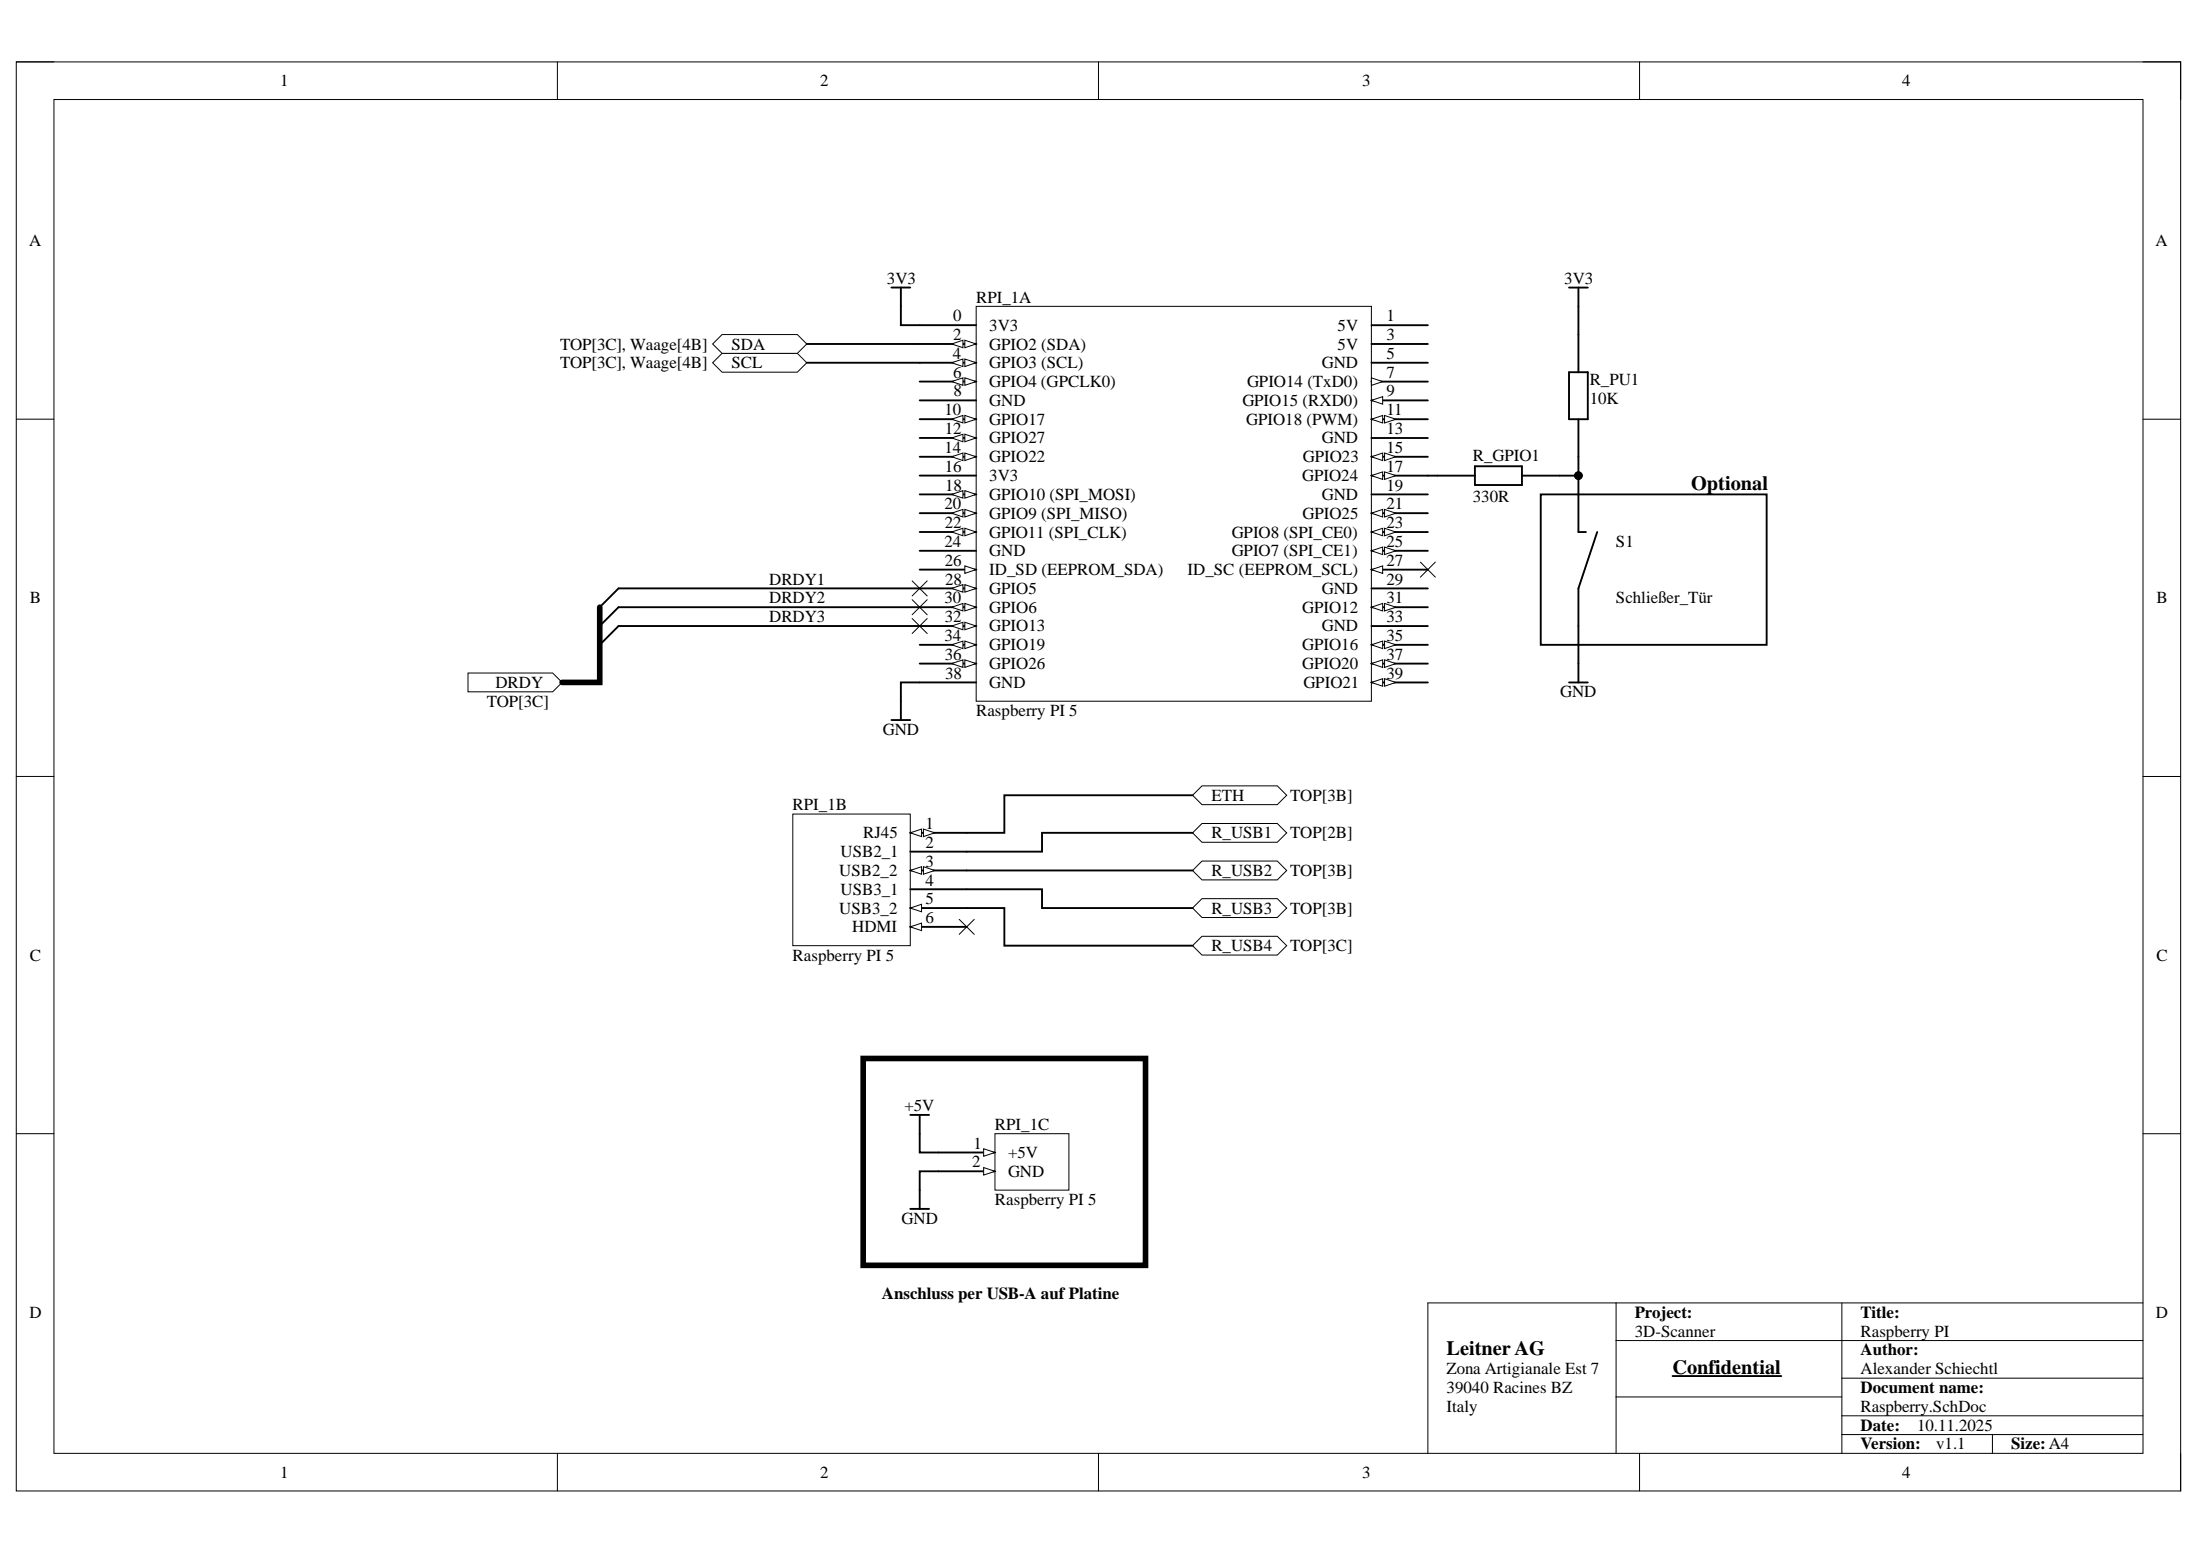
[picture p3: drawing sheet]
<svg xmlns="http://www.w3.org/2000/svg" width="297mm" height="210mm" viewBox="0 0 297 210" stroke-linecap="round" stroke-linejoin="round" font-family="sans-serif">
<path d="M2.2 8.4h292.2v192.9h-292.2z" fill="none" stroke="#000" stroke-width=".14"/>
<path d="M7.3 13.4h282v182.8h-282z" fill-rule="evenodd" fill="#fff"/>
<g fill="none" stroke="#000" stroke-width=".14">
<path d="M2.2 8.4h5.1M7.3 13.4h282v182.8h-282zM75.3 8.4v5M148.3 8.4v5M221.4 8.4v5M289.3 8.4h5.1v5M2.2 56.6h5.1M289.3 56.6h5.1M2.2 104.8h5.1M289.3 104.8h5.1M2.2 153h5.1M289.3 153h5.1"/>
<path d="M218.2 175.9v20.3M248.7 175.9v20.3M289.3 175.9h-96.5v20.3M75.3 196.2v5.1M148.3 196.2v5.1M218.2 181h71.1M218.2 188.6h30.5M221.4 196.2v5.1M248.7 193.6h40.6M248.7 191.1h40.6M248.7 186h40.6M269 193.6v2.6"/>
<path d="M294.4 196.2v5.1"/>
</g>
<path d="M225.8 185.7h14.7" fill="none" stroke="#000" stroke-width=".25"/>
<path d="M131.8 41.4h53.4v53.3h-53.4z" fill-rule="evenodd" fill="#fff"/>
<path d="M131.8 41.4h53.4v53.3h-53.4z" fill="none" stroke="#000" stroke-width=".14"/>
<path d="M124.2 43.9h7.6M124.2 46.4h7.6" fill="none" stroke="#000" stroke-width=".25"/>
<path d="M130.3 45.9l1.5 .5-1.5 .5z" fill="#fff"/>
<path d="M130.3 45.9l1.5 .5-1.5 .5z" fill="none" stroke="#000" stroke-width=".14"/>
<path d="M128.5 46.4l1.5-.5v1z" fill="#fff"/>
<path d="M128.5 46.4l1.5-.5v1z" fill="none" stroke="#000" stroke-width=".14"/>
<path d="M124.2 49h7.6" fill="none" stroke="#000" stroke-width=".25"/>
<path d="M130.3 48.5l1.5 .5-1.5 .5z" fill="#fff"/>
<path d="M130.3 48.5l1.5 .5-1.5 .5z" fill="none" stroke="#000" stroke-width=".14"/>
<path d="M128.5 49l1.5-.5v1z" fill="#fff"/>
<path d="M128.5 49l1.5-.5v1z" fill="none" stroke="#000" stroke-width=".14"/>
<path d="M124.2 51.5h7.6" fill="none" stroke="#000" stroke-width=".25"/>
<path d="M130.3 51l1.5 .5-1.5 .5z" fill="#fff"/>
<path d="M130.3 51l1.5 .5-1.5 .5z" fill="none" stroke="#000" stroke-width=".14"/>
<path d="M128.5 51.5l1.5-.5v1z" fill="#fff"/>
<path d="M128.5 51.5l1.5-.5v1z" fill="none" stroke="#000" stroke-width=".14"/>
<path d="M124.2 54h7.6M124.2 56.6h7.6" fill="none" stroke="#000" stroke-width=".25"/>
<path d="M130.3 56.1l1.5 .5-1.5 .5z" fill="#fff"/>
<path d="M130.3 56.1l1.5 .5-1.5 .5z" fill="none" stroke="#000" stroke-width=".14"/>
<path d="M128.5 56.6l1.5-.5v1z" fill="#fff"/>
<path d="M128.5 56.6l1.5-.5v1z" fill="none" stroke="#000" stroke-width=".14"/>
<path d="M124.2 59.1h7.6" fill="none" stroke="#000" stroke-width=".25"/>
<path d="M130.3 58.6l1.5 .5-1.5 .5z" fill="#fff"/>
<path d="M130.3 58.6l1.5 .5-1.5 .5z" fill="none" stroke="#000" stroke-width=".14"/>
<path d="M128.5 59.1l1.5-.5v1z" fill="#fff"/>
<path d="M128.5 59.1l1.5-.5v1z" fill="none" stroke="#000" stroke-width=".14"/>
<path d="M124.2 61.7h7.6" fill="none" stroke="#000" stroke-width=".25"/>
<path d="M130.3 61.2l1.5 .5-1.5 .5z" fill="#fff"/>
<path d="M130.3 61.2l1.5 .5-1.5 .5z" fill="none" stroke="#000" stroke-width=".14"/>
<path d="M128.5 61.7l1.5-.5v1z" fill="#fff"/>
<path d="M128.5 61.7l1.5-.5v1z" fill="none" stroke="#000" stroke-width=".14"/>
<path d="M124.2 64.2h7.6M124.2 66.7h7.6" fill="none" stroke="#000" stroke-width=".25"/>
<path d="M130.3 66.2l1.5 .5-1.5 .5z" fill="#fff"/>
<path d="M130.3 66.2l1.5 .5-1.5 .5z" fill="none" stroke="#000" stroke-width=".14"/>
<path d="M128.5 66.7l1.5-.5v1z" fill="#fff"/>
<path d="M128.5 66.7l1.5-.5v1z" fill="none" stroke="#000" stroke-width=".14"/>
<path d="M124.2 69.3h7.6" fill="none" stroke="#000" stroke-width=".25"/>
<path d="M130.3 68.8l1.5 .5-1.5 .5z" fill="#fff"/>
<path d="M130.3 68.8l1.5 .5-1.5 .5z" fill="none" stroke="#000" stroke-width=".14"/>
<path d="M128.5 69.3l1.5-.5v1z" fill="#fff"/>
<path d="M128.5 69.3l1.5-.5v1z" fill="none" stroke="#000" stroke-width=".14"/>
<path d="M124.2 71.8h7.6" fill="none" stroke="#000" stroke-width=".25"/>
<path d="M130.3 71.3l1.5 .5-1.5 .5z" fill="#fff"/>
<path d="M130.3 71.3l1.5 .5-1.5 .5z" fill="none" stroke="#000" stroke-width=".14"/>
<path d="M128.5 71.8l1.5-.5v1z" fill="#fff"/>
<path d="M128.5 71.8l1.5-.5v1z" fill="none" stroke="#000" stroke-width=".14"/>
<path d="M124.2 74.4h7.6M124.2 76.9h7.6" fill="none" stroke="#000" stroke-width=".25"/>
<path d="M130.3 76.4l1.5 .5-1.5 .5z" fill="#fff"/>
<path d="M130.3 76.4l1.5 .5-1.5 .5z" fill="none" stroke="#000" stroke-width=".14"/>
<path d="M124.2 79.4h7.6" fill="none" stroke="#000" stroke-width=".25"/>
<path d="M130.3 78.9l1.5 .5-1.5 .5z" fill="#fff"/>
<path d="M130.3 78.9l1.5 .5-1.5 .5z" fill="none" stroke="#000" stroke-width=".14"/>
<path d="M128.5 79.4l1.5-.5v1z" fill="#fff"/>
<path d="M128.5 79.4l1.5-.5v1z" fill="none" stroke="#000" stroke-width=".14"/>
<path d="M124.2 82h7.6" fill="none" stroke="#000" stroke-width=".25"/>
<path d="M130.3 81.5l1.5 .5-1.5 .5z" fill="#fff"/>
<path d="M130.3 81.5l1.5 .5-1.5 .5z" fill="none" stroke="#000" stroke-width=".14"/>
<path d="M128.5 82l1.5-.5v1z" fill="#fff"/>
<path d="M128.5 82l1.5-.5v1z" fill="none" stroke="#000" stroke-width=".14"/>
<path d="M124.2 84.5h7.6" fill="none" stroke="#000" stroke-width=".25"/>
<path d="M130.3 84l1.5 .5-1.5 .5z" fill="#fff"/>
<path d="M130.3 84l1.5 .5-1.5 .5z" fill="none" stroke="#000" stroke-width=".14"/>
<path d="M128.5 84.5l1.5-.5v1z" fill="#fff"/>
<path d="M128.5 84.5l1.5-.5v1z" fill="none" stroke="#000" stroke-width=".14"/>
<path d="M124.2 87h7.6" fill="none" stroke="#000" stroke-width=".25"/>
<path d="M130.3 86.5l1.5 .5-1.5 .5z" fill="#fff"/>
<path d="M130.3 86.5l1.5 .5-1.5 .5z" fill="none" stroke="#000" stroke-width=".14"/>
<path d="M128.5 87l1.5-.5v1z" fill="#fff"/>
<path d="M128.5 87l1.5-.5v1z" fill="none" stroke="#000" stroke-width=".14"/>
<path d="M124.2 89.6h7.6" fill="none" stroke="#000" stroke-width=".25"/>
<path d="M130.3 89.1l1.5 .5-1.5 .5z" fill="#fff"/>
<path d="M130.3 89.1l1.5 .5-1.5 .5z" fill="none" stroke="#000" stroke-width=".14"/>
<path d="M128.5 89.6l1.5-.5v1z" fill="#fff"/>
<path d="M128.5 89.6l1.5-.5v1z" fill="none" stroke="#000" stroke-width=".14"/>
<path d="M124.2 92.1h7.6M185.2 92.1h7.6" fill="none" stroke="#000" stroke-width=".25"/>
<path d="M185.2 92.1l1.5-.5v1z" fill="#fff"/>
<path d="M185.2 92.1l1.5-.5v1z" fill="none" stroke="#000" stroke-width=".14"/>
<path d="M186.9 91.6l1.6 .5-1.6 .5z" fill="#fff"/>
<path d="M186.9 91.6l1.6 .5-1.6 .5z" fill="none" stroke="#000" stroke-width=".14"/>
<path d="M185.2 89.6h7.6" fill="none" stroke="#000" stroke-width=".25"/>
<path d="M185.2 89.6l1.5-.5v1z" fill="#fff"/>
<path d="M185.2 89.6l1.5-.5v1z" fill="none" stroke="#000" stroke-width=".14"/>
<path d="M186.9 89.1l1.6 .5-1.6 .5z" fill="#fff"/>
<path d="M186.9 89.1l1.6 .5-1.6 .5z" fill="none" stroke="#000" stroke-width=".14"/>
<path d="M185.2 87h7.6" fill="none" stroke="#000" stroke-width=".25"/>
<path d="M185.2 87l1.5-.5v1z" fill="#fff"/>
<path d="M185.2 87l1.5-.5v1z" fill="none" stroke="#000" stroke-width=".14"/>
<path d="M186.9 86.5l1.6 .5-1.6 .5z" fill="#fff"/>
<path d="M186.9 86.5l1.6 .5-1.6 .5z" fill="none" stroke="#000" stroke-width=".14"/>
<path d="M185.2 84.5h7.6M185.2 82h7.6" fill="none" stroke="#000" stroke-width=".25"/>
<path d="M185.2 82l1.5-.5v1z" fill="#fff"/>
<path d="M185.2 82l1.5-.5v1z" fill="none" stroke="#000" stroke-width=".14"/>
<path d="M186.9 81.5l1.6 .5-1.6 .5z" fill="#fff"/>
<path d="M186.9 81.5l1.6 .5-1.6 .5z" fill="none" stroke="#000" stroke-width=".14"/>
<path d="M185.2 79.4h7.6M185.2 76.9h7.6" fill="none" stroke="#000" stroke-width=".25"/>
<path d="M185.2 76.9l1.5-.5v1z" fill="#fff"/>
<path d="M185.2 76.9l1.5-.5v1z" fill="none" stroke="#000" stroke-width=".14"/>
<path d="M185.2 74.4h7.6" fill="none" stroke="#000" stroke-width=".25"/>
<path d="M185.2 74.4l1.5-.6v1.1z" fill="#fff"/>
<path d="M185.2 74.4l1.5-.6v1.1z" fill="none" stroke="#000" stroke-width=".14"/>
<path d="M186.9 73.8l1.6 .6-1.6 .5z" fill="#fff"/>
<path d="M186.9 73.8l1.6 .6-1.6 .5z" fill="none" stroke="#000" stroke-width=".14"/>
<path d="M185.2 71.8h7.6" fill="none" stroke="#000" stroke-width=".25"/>
<path d="M185.2 71.8l1.5-.5v1z" fill="#fff"/>
<path d="M185.2 71.8l1.5-.5v1z" fill="none" stroke="#000" stroke-width=".14"/>
<path d="M186.9 71.3l1.6 .5-1.6 .5z" fill="#fff"/>
<path d="M186.9 71.3l1.6 .5-1.6 .5z" fill="none" stroke="#000" stroke-width=".14"/>
<path d="M185.2 69.3h7.6" fill="none" stroke="#000" stroke-width=".25"/>
<path d="M185.2 69.3l1.5-.5v1z" fill="#fff"/>
<path d="M185.2 69.3l1.5-.5v1z" fill="none" stroke="#000" stroke-width=".14"/>
<path d="M186.9 68.8l1.6 .5-1.6 .5z" fill="#fff"/>
<path d="M186.9 68.8l1.6 .5-1.6 .5z" fill="none" stroke="#000" stroke-width=".14"/>
<path d="M185.2 66.7h7.6M185.2 64.2h7.6" fill="none" stroke="#000" stroke-width=".25"/>
<path d="M185.2 64.2l1.5-.5v1z" fill="#fff"/>
<path d="M185.2 64.2l1.5-.5v1z" fill="none" stroke="#000" stroke-width=".14"/>
<path d="M186.9 63.7l1.6 .5-1.6 .5z" fill="#fff"/>
<path d="M186.9 63.7l1.6 .5-1.6 .5z" fill="none" stroke="#000" stroke-width=".14"/>
<path d="M185.2 61.7h7.6" fill="none" stroke="#000" stroke-width=".25"/>
<path d="M185.2 61.7l1.5-.5v1z" fill="#fff"/>
<path d="M185.2 61.7l1.5-.5v1z" fill="none" stroke="#000" stroke-width=".14"/>
<path d="M186.9 61.2l1.6 .5-1.6 .5z" fill="#fff"/>
<path d="M186.9 61.2l1.6 .5-1.6 .5z" fill="none" stroke="#000" stroke-width=".14"/>
<path d="M185.2 59.1h7.6M185.2 56.6h7.6" fill="none" stroke="#000" stroke-width=".25"/>
<path d="M185.2 56.6l1.5-.5v1z" fill="#fff"/>
<path d="M185.2 56.6l1.5-.5v1z" fill="none" stroke="#000" stroke-width=".14"/>
<path d="M186.9 56.1l1.6 .5-1.6 .5z" fill="#fff"/>
<path d="M186.9 56.1l1.6 .5-1.6 .5z" fill="none" stroke="#000" stroke-width=".14"/>
<path d="M185.2 54h7.6" fill="none" stroke="#000" stroke-width=".25"/>
<path d="M185.2 54l1.5-.5v1.1z" fill="#fff"/>
<path d="M185.2 54l1.5-.5v1.1z" fill="none" stroke="#000" stroke-width=".14"/>
<path d="M185.2 51.5h7.6" fill="none" stroke="#000" stroke-width=".25"/>
<path d="M185.2 51l1.5 .5-1.5 .5z" fill="#fff"/>
<path d="M185.2 51l1.5 .5-1.5 .5z" fill="none" stroke="#000" stroke-width=".14"/>
<path d="M185.2 49h7.6M185.2 46.4h7.6M185.2 43.9h7.6" fill="none" stroke="#000" stroke-width=".25"/>
<path d="M96.2 49l1.3-1.3h10.2l1.2 1.3-1.2 1.2h-10.2z" fill-rule="evenodd" fill="#fff"/>
<path d="M96.2 49l1.3-1.3h10.2l1.2 1.3-1.2 1.2h-10.2z" fill="none" stroke="#000" stroke-width=".14"/>
<path d="M96.2 46.4l1.3-1.2h10.2l1.2 1.2-1.2 1.3h-10.2z" fill-rule="evenodd" fill="#fff"/>
<path d="M96.2 46.4l1.3-1.2h10.2l1.2 1.2-1.2 1.3h-10.2z" fill="none" stroke="#000" stroke-width=".14"/>
<path d="M63.2 90.8h11.4l1.3 1.3-1.3 1.3h-11.4z" fill-rule="evenodd" fill="#fff"/>
<path d="M63.2 90.8h11.4l1.3 1.3-1.3 1.3h-11.4z" fill="none" stroke="#000" stroke-width=".14"/>
<path d="M83.5 79.4l-2.5 2.6M83.5 82l-2.5 2.5M83.5 84.5l-2.5 2.5" fill="none" stroke="#000" stroke-width=".25"/>
<path d="M107 109.9h15.9v17.8h-15.9z" fill-rule="evenodd" fill="#fff"/>
<path d="M107 109.9h15.9v17.8h-15.9z" fill="none" stroke="#000" stroke-width=".14"/>
<path d="M122.9 112.4h7.6" fill="none" stroke="#000" stroke-width=".25"/>
<path d="M122.9 112.4l1.5-.5v1z" fill="#fff"/>
<path d="M122.9 112.4l1.5-.5v1z" fill="none" stroke="#000" stroke-width=".14"/>
<path d="M124.7 111.9l1.5 .5-1.5 .5z" fill="#fff"/>
<path d="M124.7 111.9l1.5 .5-1.5 .5z" fill="none" stroke="#000" stroke-width=".14"/>
<path d="M122.9 115h7.6M122.9 117.5h7.6" fill="none" stroke="#000" stroke-width=".25"/>
<path d="M122.9 117.5l1.5-.5v1z" fill="#fff"/>
<path d="M122.9 117.5l1.5-.5v1z" fill="none" stroke="#000" stroke-width=".14"/>
<path d="M124.7 117l1.5 .5-1.5 .5z" fill="#fff"/>
<path d="M124.7 117l1.5 .5-1.5 .5z" fill="none" stroke="#000" stroke-width=".14"/>
<path d="M122.9 120h7.6M122.9 122.6h7.6" fill="none" stroke="#000" stroke-width=".25"/>
<path d="M122.9 122.6l1.5-.5v1z" fill="#fff"/>
<path d="M122.9 122.6l1.5-.5v1z" fill="none" stroke="#000" stroke-width=".14"/>
<path d="M122.9 125.1h7.6" fill="none" stroke="#000" stroke-width=".25"/>
<path d="M122.9 125.1l1.5-.5v1z" fill="#fff"/>
<path d="M122.9 125.1l1.5-.5v1z" fill="none" stroke="#000" stroke-width=".14"/>
<path d="M161 112.4l1.3-1.2h10.2l1.2 1.2-1.2 1.3h-10.2z" fill-rule="evenodd" fill="#fff"/>
<path d="M161 112.4l1.3-1.2h10.2l1.2 1.2-1.2 1.3h-10.2z" fill="none" stroke="#000" stroke-width=".14"/>
<path d="M162.3 116.2h10.2l1.2 1.3-1.2 1.3h-10.2l-1.3-1.3z" fill-rule="evenodd" fill="#fff"/>
<path d="M162.3 116.2h10.2l1.2 1.3-1.2 1.3h-10.2l-1.3-1.3z" fill="none" stroke="#000" stroke-width=".14"/>
<path d="M161 122.6l1.3-1.3h10.2l1.2 1.3-1.2 1.3h-10.2z" fill-rule="evenodd" fill="#fff"/>
<path d="M161 122.6l1.3-1.3h10.2l1.2 1.3-1.2 1.3h-10.2z" fill="none" stroke="#000" stroke-width=".14"/>
<path d="M161 127.7l1.3-1.3h10.2l1.2 1.3-1.2 1.2h-10.2z" fill-rule="evenodd" fill="#fff"/>
<path d="M161 127.7l1.3-1.3h10.2l1.2 1.3-1.2 1.2h-10.2z" fill="none" stroke="#000" stroke-width=".14"/>
<path d="M161 107.3l1.3-1.2h10.2l1.2 1.2-1.2 1.3h-10.2z" fill-rule="evenodd" fill="#fff"/>
<g fill="none" stroke="#000" stroke-width=".14">
<path d="M123.2 78.4l2 2M125.2 78.4l-2 2M191.8 75.9l2 2M193.8 75.9l-2 2M123.2 81l2 2M123.2 83.5l2 2M125.2 81l-2 2M125.2 83.5l-2 2M161 107.3l1.3-1.2h10.2l1.2 1.2-1.2 1.3h-10.2zM129.5 124.1l2 2M131.5 124.1l-2 2"/>
<circle cx="213.1" cy="64.2" r=".51"/>
</g>
<g fill="none" stroke="#000" stroke-width=".25">
<path d="M120.4 38.8h2.5M121.6 38.8v5.1h2.6M211.8 38.8h2.6M213.1 38.8v11.4M108.9 46.4h15.3M108.9 49h15.3M211.8 50.2h2.6v6.4h-2.6zM213.1 56.6v5.1M83.5 79.4h40.7M194.1 64.2h5M199.1 62.9h6.4v2.6h-6.4zM205.5 64.2h7.6"/>
<path d="M213.1 66.7v5.1h1M215.7 71.8l-2.6 7.6v12.7M83.5 82h40.7M83.5 84.5h40.7M120.4 97.2h2.5M124.2 92.1h-2.6v5.1M211.8 92.1h2.6M130.5 117.5h30.5M161 107.3h-25.4v5.1h-5.1M161 112.4h-20.3v2.6h-10.2M130.5 120h10.2v2.6h20.3M130.5 122.6h5.1v5.1h25.4"/>
</g>
<circle cx="213.1" cy="64.2" r=".51" fill="#000"/>
<path d="M81 82v10.1h-5.1" fill="none" stroke="#000" stroke-width=".76"/>
<path d="M134.3 153h10v7.7h-10z" fill-rule="evenodd" fill="#fff"/>
<path d="M134.3 153h10v7.7h-10z" fill="none" stroke="#000" stroke-width=".14"/>
<path d="M126.7 155.6h7.6" fill="none" stroke="#000" stroke-width=".25"/>
<path d="M132.8 155.1l1.5 .5-1.5 .5z" fill="#fff"/>
<path d="M132.8 155.1l1.5 .5-1.5 .5z" fill="none" stroke="#000" stroke-width=".14"/>
<path d="M126.7 158.1h7.6" fill="none" stroke="#000" stroke-width=".25"/>
<path d="M132.8 157.6l1.5 .5-1.5 .5z" fill="#fff"/>
<g fill="none" stroke="#000" stroke-width=".14">
<path d="M132.8 157.6l1.5 .5-1.5 .5z"/>
<circle cx="213.1" cy="64.2" r=".51"/>
</g>
<path d="M192.8 64.2h1.3M208 66.7h30.5v20.3h-30.5zM213.1 61.7v5M122.9 150.5h2.5M124.2 150.5v5.1h2.5M126.7 158.1h-2.5v5.1M122.9 163.2h2.5" fill="none" stroke="#000" stroke-width=".25"/>
<path d="M116.5 142.9h38.2v27.9h-38.2z" fill="none" stroke="#000" stroke-width=".76"/>
<circle cx="213.1" cy="64.2" r=".51" fill="#000"/>
<g font-size="2.7">
<text x="228.3" y="66.1">Optional</text>
<text x="195.3" y="182.9">Leitner AG</text>
<text x="225.8" y="185.4">Confidential</text>
</g>
<g font-size="2.3">
<text x="37.8" y="11.7">1</text>
<text x="110.7" y="11.7">2</text>
<text x="183.9" y="11.7">3</text>
<text x="256.8" y="11.7">4</text>
<text x="3.9" y="33.2">A</text>
<text x="291" y="33.2">A</text>
<text x="119.7" y="38.3">3V3</text>
<text x="131.8" y="40.8">RPI_1A</text>
<text x="211.2" y="38.3">3V3</text>
<text x="75.6" y="47.2">TOP[3C], Waage[4B]</text>
<text x="98.8" y="47.2">SDA</text>
<text x="128.7" y="43.4">0</text>
<text x="128.7" y="45.9">2</text>
<text x="133.6" y="44.6">3V3</text>
<text x="133.6" y="47.2">GPIO2 (SDA)</text>
<text x="180.6" y="47.2">5V</text>
<text x="180.6" y="44.6">5V</text>
<text x="187.2" y="45.9">3</text>
<text x="187.2" y="43.4">1</text>
<text x="75.6" y="49.7">TOP[3C], Waage[4B]</text>
<text x="98.8" y="49.7">SCL</text>
<text x="128.7" y="48.4">4</text>
<text x="128.7" y="51">6</text>
<text x="128.8" y="53.5">8</text>
<text x="133.6" y="49.7">GPIO3 (SCL)</text>
<text x="133.6" y="52.3">GPIO4 (GPCLK0)</text>
<text x="168.4" y="52.3">GPIO14 (TxD0)</text>
<text x="178.5" y="49.7">GND</text>
<text x="187.2" y="53.5">9</text>
<text x="187.2" y="51">7</text>
<text x="187.2" y="48.4">5</text>
<text x="214.6" y="52">R_PU1</text>
<text x="127.5" y="56.1">10</text>
<text x="127.6" y="58.6">12</text>
<text x="133.6" y="54.8">GND</text>
<text x="133.6" y="57.3">GPIO17</text>
<text x="133.6" y="59.9">GPIO27</text>
<text x="167.7" y="54.8">GPIO15 (RXD0)</text>
<text x="168.2" y="57.3">GPIO18 (PWM)</text>
<text x="178.5" y="59.9">GND</text>
<text x="187.2" y="58.6">13</text>
<text x="187.2" y="56.1">11</text>
<text x="214.6" y="54.5">10K</text>
<text x="127.5" y="61.2">14</text>
<text x="127.6" y="63.7">16</text>
<text x="133.6" y="62.4">GPIO22</text>
<text x="133.6" y="65">3V3</text>
<text x="175.8" y="65">GPIO24</text>
<text x="175.9" y="62.4">GPIO23</text>
<text x="187.2" y="63.7">17</text>
<text x="187.2" y="61.2">15</text>
<text x="198.9" y="62.2">R_GPIO1</text>
<text x="127.5" y="68.8">20</text>
<text x="127.6" y="71.3">22</text>
<text x="127.6" y="66.2">18</text>
<text x="133.6" y="67.5">GPIO10 (SPI_MOSI)</text>
<text x="133.6" y="70">GPIO9 (SPI_MISO)</text>
<text x="175.9" y="70">GPIO25</text>
<text x="178.5" y="67.5">GND</text>
<text x="187.2" y="71.3">23</text>
<text x="187.2" y="68.8">21</text>
<text x="187.2" y="66.2">19</text>
<text x="198.9" y="67.8">330R</text>
<text x="127.5" y="73.8">24</text>
<text x="127.6" y="76.4">26</text>
<text x="133.6" y="72.6">GPIO11 (SPI_CLK)</text>
<text x="133.6" y="75.1">GND</text>
<text x="133.6" y="77.6">ID_SD (EEPROM_SDA)</text>
<text x="160.3" y="77.6">ID_SC (EEPROM_SCL)</text>
<text x="166.3" y="75.1">GPIO7 (SPI_CE1)</text>
<text x="166.3" y="72.6">GPIO8 (SPI_CE0)</text>
<text x="187.2" y="76.4">27</text>
<text x="187.2" y="73.8">25</text>
<text x="218.2" y="73.8">S1</text>
<text x="4" y="81.4">B</text>
<text x="103.9" y="78.9">DRDY1</text>
<text x="103.9" y="81.4">DRDY2</text>
<text x="103.9" y="84">DRDY3</text>
<text x="127.5" y="81.4">30</text>
<text x="127.6" y="84">32</text>
<text x="127.6" y="78.9">28</text>
<text x="133.6" y="80.2">GPIO5</text>
<text x="133.6" y="82.7">GPIO6</text>
<text x="175.8" y="82.7">GPIO12</text>
<text x="178.5" y="80.2">GND</text>
<text x="187.2" y="84">33</text>
<text x="187.2" y="81.4">31</text>
<text x="187.2" y="78.9">29</text>
<text x="218.2" y="81.4">Schließer_Tür</text>
<text x="291.2" y="81.4">B</text>
<text x="127.5" y="86.5">34</text>
<text x="127.6" y="89.1">36</text>
<text x="133.6" y="85.2">GPIO13</text>
<text x="133.6" y="87.8">GPIO19</text>
<text x="175.8" y="87.8">GPIO16</text>
<text x="178.5" y="85.2">GND</text>
<text x="187.2" y="89.1">37</text>
<text x="187.2" y="86.5">35</text>
<text x="65.7" y="95.4">TOP[3C]</text>
<text x="66.9" y="92.9">DRDY</text>
<text x="127.6" y="91.6">38</text>
<text x="133.6" y="90.3">GPIO26</text>
<text x="133.6" y="92.9">GND</text>
<text x="175.8" y="90.3">GPIO20</text>
<text x="176" y="92.9">GPIO21</text>
<text x="187.2" y="91.6">39</text>
<text x="210.7" y="94.1">GND</text>
<text x="119.2" y="99.2">GND</text>
<text x="131.8" y="96.7">Raspberry PI 5</text>
<text x="107" y="109.4">RPI_1B</text>
<text x="116.5" y="113.2">RJ45</text>
<text x="125" y="111.9">1</text>
<text x="163.6" y="113.2">R_USB1</text>
<text x="163.6" y="108.1">ETH</text>
<text x="174.2" y="113.2">TOP[2B]</text>
<text x="174.2" y="108.1">TOP[3B]</text>
<text x="113.3" y="118.3">USB2_2</text>
<text x="113.5" y="115.7">USB2_1</text>
<text x="125" y="114.4">2</text>
<text x="125" y="117">3</text>
<text x="125" y="119.5">4</text>
<text x="163.6" y="118.3">R_USB2</text>
<text x="174.2" y="118.3">TOP[3B]</text>
<text x="113.3" y="123.3">USB3_2</text>
<text x="113.5" y="120.8">USB3_1</text>
<text x="115.1" y="125.9">HDMI</text>
<text x="125" y="122.1">5</text>
<text x="125" y="124.6">6</text>
<text x="163.6" y="123.3">R_USB3</text>
<text x="174.2" y="123.3">TOP[3B]</text>
<text x="4" y="129.7">C</text>
<text x="107" y="129.7">Raspberry PI 5</text>
<text x="163.6" y="128.4">R_USB4</text>
<text x="174.2" y="128.4">TOP[3C]</text>
<text x="291.2" y="129.7">C</text>
<text x="122.1" y="150">+5V</text>
<text x="131.4" y="155.1">1</text>
<text x="134.3" y="152.5">RPI_1C</text>
<text x="131.3" y="157.6">2</text>
<text x="136.1" y="156.3">+5V</text>
<text x="136.1" y="158.9">GND</text>
<text x="121.7" y="165.2">GND</text>
<text x="134.3" y="162.7">Raspberry PI 5</text>
<text x="4" y="177.9">D</text>
<text x="119.1" y="175.4">Anschluss per USB-A auf Platine</text>
<text x="220.7" y="177.9">Project:</text>
<text x="251.2" y="177.9">Title:</text>
<text x="291.1" y="177.9">D</text>
<text x="195.3" y="185.5">Zona Artigianale Est 7</text>
<text x="220.7" y="180.4">3D-Scanner</text>
<text x="251.2" y="183">Author:</text>
<text x="251.2" y="180.4">Raspberry PI</text>
<text x="251.2" y="185.5">Alexander Schiechtl</text>
<text x="195.3" y="188">39040 Racines BZ</text>
<text x="195.3" y="190.6">Italy</text>
<text x="251.2" y="188">Document name:</text>
<text x="251.2" y="190.6">Raspberry.SchDoc</text>
<text x="251.2" y="193.1">Date:</text>
<text x="251.2" y="195.6">Version:</text>
<text x="258.9" y="193.1">10.11.2025</text>
<text x="261.4" y="195.6">v1.1</text>
<text x="271.6" y="195.6">Size: A4</text>
<text x="37.8" y="199.5">1</text>
<text x="110.7" y="199.5">2</text>
<text x="183.9" y="199.5">3</text>
<text x="256.8" y="199.5">4</text>
</g>
</svg>
